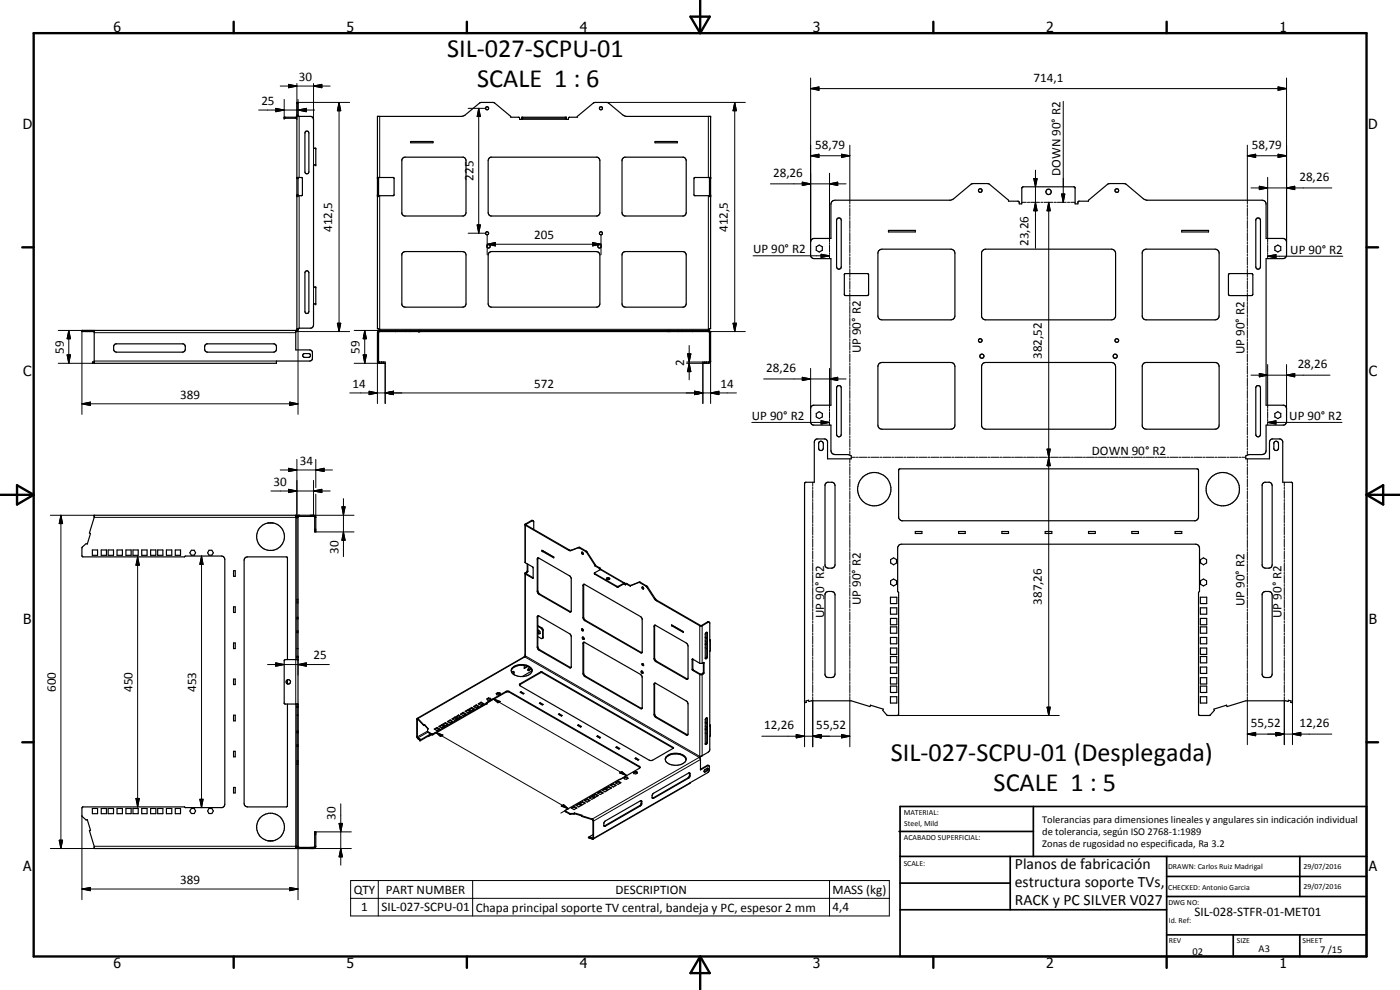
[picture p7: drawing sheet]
<svg xmlns="http://www.w3.org/2000/svg" width="420mm" height="297mm" viewBox="0 0 420 297" stroke-linecap="round" stroke-linejoin="round" font-family="sans-serif">
<g fill="none" stroke="#000" stroke-width=".35">
<path d="M89.1 34.9h4.2l.7 .6 .1 9h.7v5h-.7v36.6h.7v5.1h-.7v6.3l-.3 .8-.5 .2h-3.5M89.1 35.2h-3.8v.3h3.5l.3 .2M89.4 34.9v-4.2h-.3v68.2l-.3 .2M91.8 39.4h.6l.3 .5v11.7a.59 .59 0 0 1-.6 .6 .59 .59 0 0 1-.6-.6v-11.7zM156.6 35.5h13.4M89.1 53.3h1.5l.2 .2v5l-.2 .2h-1.5M89.4 53.3v5.4M113.3 53.3h4.8l.2 .2v5l-.2 .2h-4.8M113.6 53.3v5.4M121 47.4l.4-.2h17.7l.4 .2 .4 .8v15.6l-.3 .6-.5 .4h-17.7l-.4-.2-.4-.5v-16.2zM123.3 42.5h6.7v.3h-6.7zM146.7 47.5l.6-.3h32.1l.6 1-.1 16.1-.7 .5-32.1-.1-.4-.3-.2-.6v-15.6z"/>
<path d="M187.1 47.4l.4-.2h17.6l.5 .2 .3 .8v15.6l-.3 .8-.5 .2h-17.6l-.4-.2-.4-.8v-15.6zM196.6 42.5h6.7v.3h-6.7zM212.9 53.3v5.4M213.3 53.3h-4.8l-.2 .3 .1 5 4.9 .1M120.8 75.9l.8-.4h17.2l.7 .2 .4 .8v14.7l-.3 .6-.8 .4h-17.2l-.6-.3-.4-.5v-15.2zM146.9 75.7l.6-.2h31.5l.7 .2 .3 .8v14.9a.95 .95 0 0 1-1 .8l-31.9-.1-.4-.3-.2-.6v-14.7zM186.9 75.9l.8-.4h17.2l.7 .2 .3 .8v14.7l-.3 .7-.7 .3h-17.2l-.6-.3-.4-.7v-14.7zM245 74l.9-.5 .9 .5v1.1l-.9 .5-.9-.5zM249.6 60.5l1-.4h34.7l.9-.5 5.2-4.3 .6-.2 4.7 .1 6 4.9v.3h2.9l.2 .2 .1 .6h.8v-4.7l.4-.5h15.2l.4 .3v4.9h.8v-.6l.3-.2h2.9v-.3l5.7-4.8 .6-.2 4.8 .1 5.3 4.4 1 .5h34.7l.9 .4 .3 .8v10.2h5.1l.8 .4 .2 .7v4l-.4 .7-.6 .3h-5.1v44h5.3l.4 .2 .4 .8v4l-.4 .8-.4 .2h-5.3l-.1 8.1-.6 .6-.5 .1h-4l-.9 .4v.9h7.1l.1-5.5 .7-.5 2.8 .2 .4 .6v12.2h2.6l.3 .2v66l-.6-.2 .2-.4-.8-.2-.1 .4-.7-.2h-12l-5.7 1.7-.1-.4-3.8 1.2 .1 .3-1.4 1.6h-3.1l-.2-.2v-36.8l.3-.3v-12.9l-.3-.8-.4-.3-.5-.1-88.7 .1-.7 .8v13.3l.3 .3-.1 36.7-.2 .2h-3.1l-1.3-1.6 .1-.3-3.9-1.2-.1 .4-5.6-1.7h-12l-.7 .2-.2-.4-.7 .2 .1 .4-.5 .2v-65.8l.3-.4h2.6v-12l.4-.8 2.8-.2 .7 .5 .1 5.5h7.1v-.9l-.9-.4h-4l-1-.5-.2-.7v-7.6h-5.4l-.7-.8v-4.5l.4-.5 .3-.2h5.4v-44h-5.1l-.8-.4-.2-.4v-4.5l.2-.4 .8-.4h5.1v-10.2zM251.3 65.5a.71 .71 0 0 1 1.2 .6v14a.7 .7 0 0 1-.7 .7 .7 .7 0 0 1-.7-.7v-14zM263.7 75.2l1-.4h20.7l.9 .4 .3 .8v18.8l-.3 .7-.9 .5h-20.7l-.8-.3-.4-.9v-18.8zM266.6 69.1h8.1v.5h-8.1z"/>
<path d="M294.8 75.2l1-.4 38.3 .1 .6 .5 .1 .6-.1 19.3-.4 .4-.7 .3-38.3-.2-.7-.8v-19.3zM343.2 75.1l.8-.3h20.7l.9 .4 .3 .8v18.8l-.3 .7-.9 .5h-20.7l-.8-.3-.4-.7v-19.3zM354.7 69.1h8v.5h-8zM377.1 65.5a.71 .71 0 0 1 1.2 .6v14l-.3 .5-.5 .2-.6-.5v-14.4zM382.6 74l.9-.5 .9 .5v1.1l-.9 .5-.9-.5zM25.9 99.1v.4M26.2 99.1v.4M26.8 99.1v.4M28.3 99.1v9.9M88.8 99.1h-64.2v.4h3.7M88.8 99.1v5.9l4.6 .1 .4 .5v2.1l-.4 .5-10.4 .1v.7h-55.2v-.4h.5M89.4 98.8l-.2 .5-.4 .2"/>
<path d="M89.8 98.5l-.7 .3h.3M89.8 98.5l-.4 .3M91.6 81.5a.59 .59 0 0 1 .7-.2 .59 .59 0 0 1 .4 .5v11.7a.59 .59 0 0 1-.6 .6 .59 .59 0 0 1-.6-.6zM113.3 98.6l.6 .2v.7M113.3 98.6v-63.7h25.2l1.1-.4 4.3-3.6 .5-.2 3.9 .1 5 4.1v.3h2.4l.2 .6h.7v-.6h13.4v.6h.6l.2-.6h2.5v-.3l4.7-4 .6-.2 3.9 .1 4.5 3.7 1 .4h25.3v63.7M113.3 98.6h.1M113.9 99.5h98.7M113.9 99.5l-.3 .2v8.8l.2 .1h1.8v.4h-1.7M118.6 99.1v.4M118.7 99.1v.4M121.8 99.1v.4M125.8 99.1v.4"/>
<path d="M200.8 99.1v.4M204.7 99.1v.4M207.8 99.1v.4M207.9 99.1v.4M212.6 99.5l.3 .2v8.8l-.2 .1h-1.8v.4h1.7M213.2 98.6l-.6 .2v.7M213.3 98.6h-.1M253.4 82.2h7.2v6.3l-.3 .2-6.8-.1zM368.8 82.2h7.1v6.3l-.3 .2-6.8-.1-.1-.3zM27.9 108.6v.4M28.1 108.6v.4M34.5 103.3h20.7a1.71 1.71 0 0 1 .2 2.1l-.6 .3h-19.8l-.6-.3-.3-.4v-1.2z"/>
<path d="M61.5 103.5l.5-.3h20.3l.6 .6 .1 1-.3 .6-.6 .3h-19.8l-.6-.3-.2-.4zM91 106.3l.3-.2h1.5l.3 .2 .1 .5-.4 .4h-1.5l-.4-.4zM113.9 109l-.5-.2-.1-.5v-8.5l.1-.4 .5-.3h98.7l.7 .6v8.8l-.7 .5M113.9 108.6v.4M114.5 108.6v.4M114.6 108.6v.4M115.1 108.6v.4M211.4 108.6v.4M211.9 108.6v.4M212 108.6v.4M212.6 108.6v.4M251.3 115.8a.71 .71 0 0 1 1.2 .6v13.9a.7 .7 0 0 1-.7 .8 .7 .7 0 0 1-.7-.8v-13.9z"/>
<path d="M263.7 109.2l1-.4h20.7l.7 .2 .5 1v17.6l-.3 .7-.9 .5h-20.7l-.8-.3-.4-.9v-17.6zM294.8 109.2l1-.4 38.3 .1 .6 .6 .1 .5-.1 18.1-.4 .4-.7 .3-38.3-.1-.7-.9v-18.1zM343.2 109l.8-.2h20.7l.7 .2 .5 1v17.6l-.3 .7-.9 .5h-20.7l-.8-.3-.4-.7v-18.1zM377.1 115.8a.71 .71 0 0 1 1.2 .6v13.9l-.3 .6-.5 .2-.6-.5v-14.4zM245 124.1l.9-.6 .9 .6v1l-.9 .5-.9-.5zM245.9 132.5a.74 .74 0 0 1 1.2 .6v1.4a.71 .71 0 0 1-.6 .7 .71 .71 0 0 1-.8-.5v-1.8zM382.5 132.5a.74 .74 0 0 1 1.2 .6v1.4a.71 .71 0 0 1-.6 .7 .71 .71 0 0 1-.8-.5v-1.8zM382.6 124.1l.9-.6 .9 .6v1l-.9 .5-.9-.5zM28.3 154.6h66l.5 .5v4.5h-.4l-.1-4.6-4.6-.1-.3 .3v98.7l.3 .4 4.6-.1 .1-4.6h.4l-.1 4.7-.6 .3h-65.8v-.7l-1.5-4.7 .4-.1-1-3.2-.3 .1-1.3-1.2v-2.4l.2-.3h30.6l.2 .2h11.1l.6-.5 .1-74.2a.95 .95 0 0 0-.9-.8h-10.8l-.4 .3h-30.4l-.3-.3v-2.4l1.3-1.3 .3 .1 1-3.1-.4-.2 1.5-4.7zM80.3 156.9h1.7M88.8 154.6v.6h.3M88.8 154.9h.4"/>
<path d="M89.2 154.9l-.1 43M89.6 154.6l-.4 .3M94.1 154.6v.3M157.6 157.5l13.1 7.6 .6 .1 2.7-.9 2.1 1.1 2.6 4.1M159.9 156.2l-2.1 1.3 13.1 7.5 .6 .1M160.2 158.8v-2.3l-.2-.2-.4-.2-2 1.2v11.4l2.4 1.5v3.2M247.8 145l.6-.3h1.4l.5 .3 .3 .7v24a1.78 1.78 0 0 1-2.9 .2l-.1-24.4zM269.8 140.8l89.5-.1 .4 .4v14l-.3 .7-.7 .5h-88.1l-.7-.5-.2-.5zM274.7 159.5h2v.6h-2zM287.7 159.5h2v.6h-2zM300.7 159.5h2v.6h-2zM313.7 159.5h2v.6h-2z"/>
<path d="M326.7 159.5h2v.6h-2zM339.7 159.5h2v.6h-2zM352.7 159.5h2v.6h-2zM379 145l.5-.3h1.5l.6 .3 .2 .7v23.8l-.4 .8-.6 .2-1.3-.1-.7-.7v-24.2zM27.7 165h1.6v1.6h-1.6zM30.4 165h1.6v1.6h-1.6zM32.5 165h1.6v1.6h-1.6zM35.1 165h1.6v1.6h-1.6zM37.8 165h1.6v1.6h-1.6zM39.9 165h1.6v1.6h-1.6zM42.5 165h1.6v1.6h-1.6zM45.2 165h1.6v1.6h-1.6z"/>
<path d="M47.3 165h1.6v1.6h-1.6zM49.9 165h1.7v1.6h-1.7zM52.6 165h1.6v1.6h-1.6zM57.4 165.1h.9l.4 .8-.4 .7h-.9l-.4-.7zM62.7 165.1h.9l.4 .8-.4 .7h-.9l-.4-.7zM70.1 171.2h.5v1.7h-.5zM157.6 172.1l2.2 1.4 .2-.1M158.2 169.2v2.1l-.6 .7v25.1l-32.4 18.5M158.4 169.3v2.2l-.6 .6 2.2 1.3M161.4 167.4l.3 .1 9.5 5.5 .2 .5v9.9l-.1 .2h-.4l-9.5-5.7zM161.5 167.4l-.1 9.9 .2 .5 .4 .4 9.4 5.4M162.6 165.4v-.3l3.6 2"/>
<path d="M162.6 165.4l3.6 2v-.3M162.6 165.4l.2-.2 3.4 2M163 165.3v.1M173.6 164.3l2.5 1.4 2.5 3.9M174.7 165.7v.5h.3M174.7 165.7l.3 .5M174.7 165.7h.1M175 175.4l.4-.1 17 9.8 .3 .7-.1 10.1-.4-.1-17-9.8-.2-.7zM175.2 175.3v10.1l.2 .5 17.3 9.9M178.4 172v.3l6.9 3.9 1.9-1 .2 .1M178.4 172l6.9 4 2.1-1.1 .2 .3M178.6 169.8l1.2 .7 .2 .5"/>
<path d="M178.6 169.6v.2M178.7 169.7l1.3 .7 .2 .5M178.7 169.7l-.1 .1M178.7 169.5v.2M178.7 169.5l-.1 .1M180.2 170.9h.2l7.1 4.1M180.2 170.9l-1.8 1.1M182 173.7l.4-.2 .6 .2M182 173.5l.6-.1 .4 .3-.6 .2zM187.4 175.3l.3 .2v-.2M187.6 175.2l.1 .1M187.6 175.2l-.2 .1"/>
<path d="M187.8 175.2l-.1 .1M187.8 175.2h.1M187.8 175.2l1.4 .6M188 175h.1M188 175l-.2 .2M188 175l1.2 .7M189.2 175.8l2.7-1 2.1 1.1 2.4 3.8 .6 .6 13.1 7.5h.5l2.3-1.1M189.2 175.8l2.6-1.1h.4l2.1 1.2 2.7 4.1 13.3 7.7 2-1.1 .6 .1M192.9 176.1a.33 .33 0 0 0-.2 .4 .33 .33 0 0 0 .4 .2M192.9 176.1l.2 .6M192.9 176.1l.3 .6M247.9 177.7l.7-.2a1.84 1.84 0 0 1 1.7 .3l.3 .7v23.8l-.6 .9-1.4 .1-.7-.2-.3-.6v-24.3z"/>
<path d="M267.2 179.2h1.9v1.9h-1.9zM267.3 167.9l.9-.5 .9 .5v1l-.9 .6-.9-.6zM267.3 174.2l.9-.5 .9 .5v1.1l-.9 .5-.9-.5zM360.2 179.2h2v1.9h-2zM360.3 174.2l.9-.5 .9 .5v1.1l-.9 .5-.9-.5zM360.3 167.9l.9-.5 .9 .5v1l-.9 .6-.9-.6zM379 177.8l.5-.3h1.5l.6 .3 .2 .7v23.8l-.4 .8-.6 .2-1.5-.1-.5-.7v-24.3zM70.1 192.9h.5v1.7h-.5zM70.1 182.1h.5v1.7h-.5zM86.3 197.9v-30.6l-.4-.2-12.1 .1-.4 .4-.1 .5v73a1 1 0 0 0 1 1h11.6l.4-.2v-30.7M89.1 197.3h.3M89.1 194.6h.3"/>
<path d="M89.4 197.9h-3.8l-.3 .2v13l.2 .1h3.9M157.3 199.6v1l1.1-.7M158.2 199.9l-.9 .5M161.4 184.8h.3l9.6 5.7 .1 .4v9.3l-.1 .2-.4-.1-9.5-5.6zM161.4 187.7l1.2 .7 .4 .4v2.4l-.3 .4M161.4 189.1h.3l.4 .5v.5l-.4 .1M161.4 189.8l.3 .4M161.4 187.9l1.3 .9 .1 2.7M161.4 191l1.3 .6M161.4 189.1v.4M161.4 189.5v.1M161.4 189.5l.5 .5"/>
<path d="M161.5 184.8l-.1 9.3 .2 .5 9.8 5.7M161.9 190h.2M161.9 190l-.2 .2M162.8 191.5l-.1 .1M174.7 188.7v.5h.3M174.7 188.7h.1M174.7 188.7l.3 .5M174.8 191.2l.3 .1 .2 .5a.38 .38 0 0 1-.5-.1 .38 .38 0 0 1 0-.5zM175 191.2l.3 .6M175.2 192.7l17.3 9.9 .2 .5v9.5M175.2 192.7l-.2 .4v9l.2 .6 17 9.9h.5M175.2 192.7v9.4l.2 .5 17.3 10"/>
<path d="M192.9 199.1a.33 .33 0 0 0-.2 .4 .33 .33 0 0 0 .4 .2M192.9 199.1l.2 .6M192.9 199.1l.3 .5M196.5 187.6l9.7 5.6 .3 .6-.1 9.9M196.5 187.6l-.2 .2 .1 10.3 9.7 5.7 .3-.1M196.5 187.6v9.9l.2 .7 9.7 5.5M201.5 187.7l3.6 2.1v-.3M201.5 187.7v-.2l3.6 2.1M201.7 187.6l-.2 .1M207.8 197.8l-.1 3.1 2.3 1.5a.84 .84 0 0 0 1.3-.6v-2.9l-.2-.1M207.8 197.7l.1 .1M207.8 197.7v.1"/>
<path d="M207.9 197.8l.1 3.2 2.2 1.3M207.9 197.8l2.2 1.3 1-.3M211.1 198.8v3l-.8 .5M211.7 192.3l.4 .5M211.7 193l.2 .3M211.7 193.3v.1M211.7 194.4l.4 .2M211.7 191.3l.4 .3M211.7 191.1l.4 .3M211.8 189.9l.3-.2 .2 .2v7.2l-.4 .6-.2-.2v-7.3zM211.9 193.3h.2M211.9 193.3l-.2 .1"/>
<path d="M212.1 189.7v7.3l-.4 .5M212.1 193.4h-.4M212.9 186.7l.1 5.6 .2-.1M213 191.9l.2 .2-.2 25.7 .2-.1M267.2 182.4h1.9v1.9h-1.9zM267.2 185.5h1.9v2h-1.9zM267.2 188.1h1.9v1.9h-1.9zM267.2 191.3h1.9v1.9h-1.9zM267.2 194.4h1.9v1.9h-1.9zM267.2 197h1.9v1.9h-1.9zM360.2 182.4h2v1.9h-2zM360.2 185.5h2v2h-2z"/>
<path d="M360.2 188.1h2v1.9h-2zM360.2 191.3h2v1.9h-2zM360.2 194.4h2v1.9h-2zM360.2 197h2v1.9h-2zM70.1 214.6h.5v1.7h-.5zM70.1 203.8h.5v1.6h-.5zM86.3 204v1.2M89.1 211.2l.1 43.1M89.1 211.9h.3M89.1 214.6h.3M125.3 215.8v5.3l.1 .3M125.3 215.8h.1"/>
<path d="M125.4 215.6l1.8 1.9M125.4 215.6v.2M125.4 215.8l1.8 1.9M125.4 215.6l-.3 .2v5.2l.3 .6M127.2 217.5v.2M127.4 217.6l-.2 .1M127.4 217.4l1.2 1.3h-.3v1l1.6 .8 16.2-9.3v-.4l5.9-3.4h.7l39.1 22.5 .3 .4M127.4 217.4l-.2 .1M127.4 217.4v.2M127.4 217.6l1 1.1M128.3 219.5l1.6 .8 22.1-12.7h.6l39.5 22.7M130.3 218.7l.9-.4 .8 .4-.8 .5z"/>
<path d="M131.2 218.5l-.7 .4M131.2 218.3v.2M131.2 218.5l.7 .4M131.7 217.9l.9-.4 .8 .4-.8 .5zM131.7 218.8l-.6 .4M132.6 217.7l.7 .4M132.6 217.7l-.7 .4M132.6 217.5v.2M132.9 217.3l.8-.5 .8 .5-.8 .5zM133.2 218l-.7 .4M133.7 217l.7 .4M133.7 217l-.7 .4"/>
<path d="M133.7 216.8v.2M134.3 216.5l.8-.5 .9 .5-.9 .5zM134.3 217.3l-.7 .4M135.1 216.2l-.7 .4M135.1 216.2l.7 .4M135.1 216v.2M135.7 215.7l.8-.5 .9 .5-.9 .5zM135.7 216.5l-.7 .4M136.5 215.4l-.7 .4M136.5 215.4l.7 .4M136.5 215.2v.2M136.8 215.1l.8-.6 .9 .6-.9 .4z"/>
<path d="M137.1 215.7l-.7 .4M137.6 214.8l.7 .3M137.6 214.8l-.6 .3M137.6 214.5v.3M138.2 214.2l.8-.5 .9 .5-.9 .5zM138.2 215.1l-.7 .4M139 214l.7 .3M139 214l-.6 .3M139 213.7v.3M139.6 213.4l.9-.5 .8 .5-.8 .5zM139.6 214.3l-.6 .4M140.5 213.1l.6 .4"/>
<path d="M140.5 213.1l-.7 .4M140.5 212.9v.2M140.7 212.8l.9-.5 .8 .5-.8 .5zM141 213.5l-.6 .4M141.6 212.5l.6 .4M141.6 212.5l-.7 .4M141.6 212.3v.2M142.1 212l.8-.5 .9 .5-.9 .5zM142.1 212.8l-.6 .4M142.9 211.7l.7 .4M142.9 211.7l-.6 .4M142.9 211.5v.2"/>
<path d="M143.5 212l-.6 .4M143.5 211.2l.9-.5 .8 .5-.8 .4zM144.4 210.9l.7 .3M144.4 210.9l-.7 .3M144.4 210.7v.2M144.9 211.2l-.6 .4M146.6 209.4v.2M146.6 209.4l.6 .1M146.6 209.4l-.5 .3 .2 .4h.6l.5-.2-.2-.4M146.6 209.6l.6 .1M146.6 209.6l-.4 .2M147.2 209.7l.1 .2"/>
<path d="M147.2 209.5v.2M147.3 209.8l-.5 .3M149.4 207.8l-.5 .3 .2 .3 .6 .1 .5-.2-.2-.4M149.4 207.8l.6 .1M149.4 208l.6 .1M149.4 208l-.4 .2M149.4 207.8v.2M150 208.1l.1 .2M150 207.9v.2M150.1 208.2l-.5 .3M153.4 201.3a2.16 2.16 0 0 1 2.5-1.9 3.6 3.6 0 0 1 3.8 1.6 2.28 2.28 0 0 1-2.7 2l-1.3-.1-1.4-.5M153.4 201.3l.3 .7 .6 .4"/>
<path d="M153.5 201.7l.6-.2 .2 .9M154 201.5l.1 .8M155.9 205.6l.2-.5 6.5-3.6 39.5 22.8v.2M155.9 205.6l38.9 22.5h1.1l6.2-3.6M155.9 205.6l6.7-3.8 39.5 22.7M156.1 207.7l.3-.1 .9 .5-.3 .1zM156.4 207.8h-.1M156.4 207.6v.2M156.4 207.8l.7 .4M159 200.3l-.6 .7M159.3 200.6l.4 .7-3 1.7M159.3 200.6a4.1 4.1 0 0 0-5.8 .4l-.1 .3"/>
<path d="M159.3 200.6l-.8 .5M159.5 200.7l-.8 .5-.3-.2M161.9 211l.2-.1 .9 .5-.3 .1zM162.1 211.1h-.1M162.1 210.9v.2M162.1 211.1l.7 .4M167.6 214.3l.2-.1 .9 .5-.2 .1zM167.8 214.4h.1M167.8 214.2v.2M167.8 214.4l.8 .4M173.3 217.6l.3-.1 .9 .5-.3 .1zM173.6 217.7h-.1"/>
<path d="M173.6 217.5v.2M173.6 217.7l.7 .4M192.5 201.3a.43 .43 0 0 1 .4 .3 .43 .43 0 0 1-.1 .5l-.3-.3zM192.6 201.3l.3 .6M196.4 205h.4l9.4 5.5 .3 .7v9l-.2 .4h-.2l-9.3-5.3-.4-.5zM196.5 205v9.2l.2 .7 9.7 5.6M210.2 202.3h.1M211.7 217.9l.4 .5M211.7 218.6l.2 .3M211.7 218.9h.1M211.7 219.9l.4 .3M211.7 216.9l.4 .2"/>
<path d="M211.7 216.7l.4 .2M211.9 218.9h-.2M212.1 215.4v7.3l-.4 .6M212.1 215.4l-.4 .5v7.4M212.1 215.4l.2 .2v7.2l-.3 .5h-.3M212.1 218.8l-.2 .1M212.1 218.9h-.4M213 217.5l.2 .1v3.2l-.2 .1v4.3l-.5 .5-1.9 1.2h-.6v.4M267.2 203.3h1.9v1.9h-1.9zM267.2 209h1.9v1.9h-1.9zM267.2 200.2h1.9v1.9h-1.9zM267.2 205.9h1.9v1.9h-1.9z"/>
<path d="M360.2 203.3h2v1.9h-2zM360.2 200.2h2v1.9h-2zM360.2 205.9h2v1.9h-2zM360.2 209h2v1.9h-2zM70.1 225.4h.5v1.7h-.5zM70.1 236.3h.5v1.6h-.5zM125.4 221.4v.2M125.4 221.4l.2 .3M125.4 221.6l.2 .3M125.6 221.7v.2M125.9 221.8l.1 .1M125.9 221.6l.2 .2-.2 .1"/>
<path d="M125.9 221.6v.2M125.9 221.9l.2 .4M125.9 221.8l-.3 .1M125.9 221.6l-.3 .1M125.9 221.9l.2 .2M126.1 222.1v.2M129.2 220.2l-3.1 1.9M129.4 220.3l-3.3 2M176.2 239.9l-.7 .4M176.2 239.9l.7 .4M176.2 239.7v.2M176.8 239.4l.8-.5 .9 .5-.9 .4z"/>
<path d="M177.6 239.1l-.7 .3M177.6 239.1l.7 .3M177.6 238.9v.2M177.9 238.7l.8-.5 .9 .5-.9 .5zM178.7 238.2v.2M178.7 238.4l-.6 .4M178.7 238.4l.7 .4M179.1 220.9l.3-.1 .8 .5-.2 .1zM179.3 237.9l.9-.5 .8 .5-.8 .5zM179.4 221h-.1M179.4 220.8v.2M179.4 221l.6 .4"/>
<path d="M180.2 237.4v.2M180.2 237.6l-.7 .4M180.2 237.6l.6 .4M180.7 237.1l.9-.5 .8 .5-.8 .5zM181.6 236.8l-.7 .4M181.6 236.8l.6 .4M181.6 236.6v.2M181.8 236.4l.9-.4 .8 .4-.8 .5zM182.7 236.1l-.7 .4M182.7 236.1l.6 .4M182.7 236v.1M183.2 235.6l.9-.5 .8 .5-.8 .5z"/>
<path d="M184.1 235.3l-.7 .4M184.1 235.3l.6 .4M184.1 235.1v.2M184.6 234.8l.9-.5 .8 .5-.8 .5zM184.8 224.2l.3-.1 .9 .5-.3 .1zM185.1 224.3h-.1M185.1 224.1v.2M185.1 224.3l.7 .4M185.5 234.6l-.7 .3M185.5 234.6l.6 .3M185.5 234.3v.3M187.7 233.1l-.5 .2 .2 .4 .6 .1 .5-.2-.2-.4"/>
<path d="M187.7 233.1l.6 .1M187.7 233.3l.6 .1M187.7 233.3l-.4 .2M187.7 233.1v.2M188.3 233.4l.1 .2M188.3 233.2v.2M190.5 231.5l-.5 .2 .2 .4 .6 .1 .5-.3-.2-.3M190.5 231.5l.6 .1M190.5 231.7l.6 .1M190.5 231.7l-.4 .2M190.5 231.5v.2M190.6 227.6l.2-.2 .9 .5-.2 .2z"/>
<path d="M190.8 227.6v.1M190.8 227.4v.2M190.8 227.6l.7 .4M191.1 231.8l.1 .2M191.1 231.6v.2M192.1 230.3l-22.4 12.9M195.9 238.2l10.8-6.3 .3 .1-.1 1.3-10.9 6.3-.3-.3zM199.7 227.9a3.2 3.2 0 0 1 3.9-1.6 2.7 2.7 0 0 1 2.3 1.6M200.1 226.9a4 4 0 0 1 5.8 .7 2.35 2.35 0 0 1-2.6 2 3 3 0 0 1-3.6-1.7zM206.9 231.9v1l-.4 .5-10.7 6.1M210 227.3l.2 .6v3.1l2.4-1.3 .3 .3v1.1l-.5 .7-34.4 20M210.2 226.9l-.2 .5"/>
<path d="M211.4 231.1l.8-.6 .3 .1-.3 .7-.7 .3-.2-.1zM212.4 230.5l-.2 .6-.9 .4M212.7 229.7h-.5l-2 1.1M27.7 242.6h1.6v1.5h-1.6zM30.4 242.6h1.6v1.5h-1.6zM32.5 242.6h1.6v1.5h-1.6zM35.1 242.6h1.6v1.5h-1.6zM37.8 242.6h1.6v1.5h-1.6zM39.9 242.6h1.6v1.5h-1.6zM42.5 242.6h1.6v1.5h-1.6zM45.2 242.6h1.6v1.5h-1.6zM47.3 242.6h1.6v1.5h-1.6z"/>
<path d="M49.9 242.6h1.7v1.5h-1.7zM52.6 242.6h1.6v1.5h-1.6zM57.4 242.6h.9l.4 .7-.4 .8h-.9l-.4-.8zM62.7 242.6h.9l.4 .7-.4 .8h-.9l-.4-.8zM80.3 252.3h1.7M88.8 254.3h.4M89.1 253.9h-.3v.7M89.2 254.3l.6 .3M94.1 254.3v.3M169.6 243.2l.1 .1a2.58 2.58 0 0 0 2.6 .8M169.6 243.2l.1 .3a2.86 2.86 0 0 0 2.6 .8M169.7 243.2h-.1"/>
<path d="M171.4 242.4l.9-.5 .8 .5-.8 .5zM172.3 242.1l-.7 .4M172.3 241.9v.2M172.3 244.1v.2M172.3 242.1l.6 .4M172.4 243.9l-.1 .2M172.4 243.9l2.3 .7-.2 .1M172.4 244.1l-.1 .2M172.4 243.9v.2M172.4 244.1l2.1 .7M172.8 241.6l.9-.5 .8 .5-.8 .5zM173.7 241.3l-.7 .4"/>
<path d="M173.7 241.3l.6 .4M173.7 241.1v.2M173.9 241l.9-.5 .8 .5-.8 .5zM174.5 244.7l3.2 1M174.5 244.7v.2l3.2 1M174.8 240.7l-.7 .4M174.8 240.7l.7 .4M174.8 240.5v.2M175.4 240.2l.8-.5 .9 .5-.9 .5zM176.6 251.2l.3 .1M176.6 251.2l.3 .3M176.9 251.3v.2"/>
<path d="M177.1 251.4l-.2 .1M177.1 251.2v.2M177.1 251.2l-.2 .1M177.1 251.4l.3 .1M177.1 251.2l.4 .1-.1 .2M177.4 251.5h.3M177.7 245.7v.2M177.7 251.5v.3M177.7 245.7l.4 .6v5.2l-.2 .3-.5-.3M177.7 245.9l.3 .4v5.2h-.3M178 250.4l-1.4 .8M192.4 240.2v.9l-.2 .5-10.9 6.2"/>
<path d="M192.4 240.2l.2 .2v.8l-.3 .5-10.7 6.2-.3-.1M192.4 240.2l-10.8 6.1-.3 .5v1"/>
<circle cx="146.2" cy="32.5" r=".46"/>
<circle cx="180.4" cy="32.5" r=".47"/>
<circle cx="294.2" cy="57.2" r=".54"/>
<circle cx="314.7" cy="57.6" r=".81"/>
<circle cx="335.2" cy="57.2" r=".55"/>
<circle cx="146.2" cy="70" r=".48"/>
<circle cx="146.6" cy="73.9" r=".51"/>
<circle cx="179.9" cy="73.9" r=".51"/>
<circle cx="180.3" cy="70" r=".46"/>
<circle cx="294.2" cy="102.1" r=".55"/>
<circle cx="294.7" cy="106.9" r=".62"/>
<circle cx="334.7" cy="106.9" r=".62"/>
<circle cx="335.2" cy="102.2" r=".54"/>
<circle cx="262.4" cy="146.8" r="5"/>
<circle cx="367" cy="146.8" r="5"/>
<circle cx="81.2" cy="161" r="4.2"/>
<circle cx="86.5" cy="204.6" r=".67"/>
<circle cx="81.2" cy="248.2" r="4.2"/>
</g>
<g fill="#000">
<circle cx="85.3" cy="35.2" r=".18"/>
<circle cx="85.3" cy="35.5" r=".18"/>
<circle cx="89.1" cy="34.9" r=".18"/>
<circle cx="156.6" cy="35.2" r=".18"/>
<circle cx="156.6" cy="35.5" r=".18"/>
<circle cx="213.3" cy="34.9" r=".18"/>
<circle cx="89.1" cy="53.3" r=".18"/>
<circle cx="89.1" cy="58.7" r=".18"/>
<circle cx="89.4" cy="53.3" r=".18"/>
<circle cx="89.4" cy="58.7" r=".18"/>
<circle cx="94.8" cy="49.5" r=".18"/>
<circle cx="94.8" cy="44.5" r=".18"/>
<circle cx="113.3" cy="58.7" r=".18"/>
<circle cx="113.3" cy="53.3" r=".18"/>
<circle cx="113.6" cy="58.7" r=".18"/>
<circle cx="113.6" cy="53.3" r=".18"/>
<circle cx="212.9" cy="58.7" r=".18"/>
<circle cx="212.9" cy="53.3" r=".18"/>
<circle cx="213.3" cy="58.7" r=".18"/>
<circle cx="213.3" cy="53.3" r=".18"/>
<circle cx="89.1" cy="98.8" r=".18"/>
<circle cx="94.8" cy="86.1" r=".18"/>
<circle cx="94.8" cy="91.2" r=".18"/>
<circle cx="125.8" cy="99.1" r=".18"/>
<circle cx="125.8" cy="99.5" r=".18"/>
<circle cx="28.3" cy="154.6" r=".18"/>
<circle cx="88.8" cy="154.6" r=".18"/>
<circle cx="89.1" cy="155.2" r=".18"/>
<circle cx="162.8" cy="165.2" r=".18"/>
<circle cx="89.4" cy="197.9" r=".18"/>
<circle cx="201.7" cy="187.6" r=".18"/>
<circle cx="207.9" cy="197.8" r=".18"/>
<circle cx="211.1" cy="198.8" r=".18"/>
<circle cx="211.2" cy="198.8" r=".18"/>
<circle cx="89.4" cy="211.2" r=".18"/>
<circle cx="146.1" cy="211" r=".18"/>
<circle cx="146.1" cy="210.9" r=".18"/>
<circle cx="89.1" cy="253.9" r=".18"/>
<circle cx="94.4" cy="249.6" r=".18"/>
<circle cx="94.8" cy="249.6" r=".18"/>
</g>
<g fill="none" stroke="#000" stroke-width=".3">
<path d="M77.6 33h16.8M82.8 32.5l2.5 .5-2.5 .5zM84.1 25.8h15M85.3 29.8v5.4M85.6 35.2v.3M86.6 25.3l2.5 .5-2.5 .5zM88.8 35.2v.3M89.1 34.5h.3M89.1 30.9h.3M89.1 25.1v9.8M89.4 33l2.5-.5v1zM89.4 30.7h15.5"/>
<path d="M89.4 29.8v5.1M89.8 34.9v18.4M94.1 25.8l2.5-.5v1zM94.1 25.1v10.8M101.8 30.7l.5 2.5h-1.1zM101.8 30.7v68.8M113.9 34.9v18.4M140.5 32.5h5.2M143.7 32.5l.5 2.5h-1zM143.7 32.5v37.5M156.6 35.8h13.4M156.9 35.2v.3"/>
<path d="M169.6 35.2v.3M182.1 30.7h41.6M212.6 34.9v18.4M220.5 30.7l.5 2.5h-1zM220.5 30.7v68.8M243.3 26.6l2.5-.5v1zM243.3 23.4v49.2M243.3 26.6h142.8M319.1 30.4v30.3M383.6 26.1l2.5 .5-2.5 .5zM386.1 23.4v49.2M89.1 53.6h.3"/>
<path d="M89.1 58.4h.3M89.8 58.7v39.8M94.1 44.5v5M113.3 53.6h.3M113.3 58.4h.3M113.9 58.7v40.1h98.7v-40.1M212.9 53.6h.4M212.9 58.4h.4M231.2 55.2h22.7M240.8 54.7l2.5 .5-2.5 .5zM243.3 46.7l2.5-.4v.9zM243.3 46.7h11.7"/>
<path d="M249 55.2l2.4-.5v1zM249 52v20.6M252.5 46.3l2.5 .4-2.5 .5zM255 43.6v17.7M310.2 53.6h1.1l-.5 2.4zM310.8 51.1v23.4M318.6 58.2h1l-.5 2.5zM374.3 46.7l2.5-.4v.9zM374.3 43.6v17.7M374.3 46.7h11.8M375.4 56.4h24.3M377.9 55.9l2.5 .5-2.5 .5z"/>
<path d="M380.4 53.2v19.4M383.6 46.3l2.5 .4-2.5 .5zM386.1 56.4l2.5-.5v1zM140.5 70h5.2M143.2 67.5h1l-.5 2.5zM146.2 73.3l2.5-.5v1zM146.2 73.3h34.2M146.2 70.4v6.1M177.8 72.8l2.6 .5-2.6 .5zM180.4 70.4v6.1M226 76.8h23M246.4 76.3l2.6 .5-2.6 .5z"/>
<path d="M249 72.8v.5M249 73.6v2M249 75.8v.5M249 76.6v1M255 61.6v.6M255 62.5v2.4M255 65.2v.6M255 66.2v2.4M255 68.9v.6M255 69.8v2.4M255 72.5v.7M255 73.4v2.5"/>
<path d="M255 76.2v.6M255 77.1v2.4M255 79.8v.6M306.7 60.7h1.3M308.3 60.7h.7M309.3 60.7h2.7M310.8 60.7l.5 2.5h-1.1zM312.4 60.7h.6M313.3 60.7h2.7M314.7 60.7l.5 2.5h-1zM314.7 60.7v154M316.3 60.7h.7"/>
<path d="M317.3 60.7h2.7M320.4 60.7h.6M321.3 60.7h1.4M374.3 61.6v.6M374.3 62.5v2.4M374.3 65.2v.6M374.3 66.2v2.4M374.3 68.9v.6M374.3 69.8v2.4M374.3 72.5v.7M374.3 73.4v2.5M374.3 76.2v.6"/>
<path d="M374.3 77.1v2.4M374.3 79.8v.6M380.4 76.9l2.5-.5v1zM380.4 72.8v.5M380.4 73.6v2M380.4 75.8v.5M380.4 76.6v1M380.4 76.9h22.6M17.5 99.1h10.8M20.6 99.1l.6 2.5h-1.1zM20.6 99.1v9.9M24.6 99.1v25.2"/>
<path d="M24.7 99.1v.4M28.3 99.8h60.5M88.8 99.5h16.1M89.4 98.8v25.5M94.1 86.1v5.1M101.2 97h1.1l-.5 2.5zM106.3 99.1h7.6M109.5 99.1l.5 2.5h-1zM109.5 99.1v9.9M113.3 99.8h.3M122.8 99.1v.4M123.1 99.1v.4"/>
<path d="M125.4 99.1v.4M126.5 99.1v.4M200 99.1v.4M201.1 99.1v.4M203.4 99.1v.4M203.7 99.1v.4M212.6 99.5h11.1M212.9 99.8h.4M220 97h1l-.5 2.5zM255 80.7v2.4M255 83.4v.7M255 84.4v2.4"/>
<path d="M255 87.1v.6M255 88v2.4M255 90.7v.7M255 91.7v2.4M255 94.4v.6M255 95.3v2.4M255 98v.6M255 98.9v2.4M374.3 80.7v2.4M374.3 83.4v.7M374.3 84.4v2.4M374.3 87.1v.6"/>
<path d="M374.3 88v2.4M374.3 90.7v.7M374.3 91.7v2.4M374.3 94.4v.6M374.3 95.3v2.4M374.3 98v.6M374.3 98.9v2.4M17.5 109h10.8M20.1 106.5h1.1l-.6 2.5zM28.3 108.3h54.7M105 117.9h116M106.3 109h7.6"/>
<path d="M109 106.5h1l-.5 2.5zM110.8 117.4l2.5 .5-2.5 .5zM113.6 108.3h-.3v12.8M115.6 117.9l2.5-.5v1zM115.6 109v12.1M206.1 109h4.8v12.1M206.1 108.6h4.8M206.3 106.2h1l-.5 2.4zM206.8 109l.5 2.5h-1zM206.8 103.7v10.3M208.4 117.4l2.5 .5-2.5 .5zM212.9 108.3h.4v12.8"/>
<path d="M213.3 117.9l2.5-.5v1zM229.2 113.7h24.7M240.8 113.2l2.5 .5-2.5 .5zM243.3 110.5v12.1M249 113.7l2.4-.5v1zM249 110.5v12.1M255 101.6v.7M255 102.6v2.4M255 105.3v.6M255 106.2v2.4M255 109v.6M255 109.9v2.4"/>
<path d="M255 112.6v.6M255 113.5v2.5M255 116.2v.6M255 117.1v2.4M255 119.9v.6M374.3 101.6v.7M374.3 102.6v2.4M374.3 105.3v.6M374.3 106.2v2.4M374.3 109v.6M374.3 109.9v2.4M374.3 112.6v.6"/>
<path d="M374.3 113.5v2.5M374.3 116.2v.6M374.3 117.1v2.4M374.3 119.9v.6M375.4 112.6h23.7M377.9 112.1l2.5 .5-2.5 .5zM380.4 109.4v13.2M386.1 112.6l2.5-.5v1zM386.1 109.4v13.2M24.6 121.2l2.5-.6v1.1zM24.6 121.2h64.8M86.9 120.6l2.5 .6-2.5 .5z"/>
<path d="M89.1 137.8v17.4h.3M94.8 137.8v8.5M225.6 126.7h23.4M246.4 126.2l2.6 .5-2.6 .6zM249 122.8v.5M249 123.6v2M249 125.8v.5M249 126.6v1M255 120.8v2.4M255 123.5v.6M255 124.4v2.5M255 127.2v.6"/>
<path d="M255 128.1v2.4M255 130.8v.6M255 131.7v2.5M255 134.5v.5M255 135.4v1.2M255 137.7v1.2M255 139.2v.6M255.5 137.2h1.2M257 137.2h.6M257.9 137.2h2.4M260.6 137.2h.5M261.4 137.2h2.5"/>
<path d="M264.1 137.2h.6M265 137.2h2.5M267.7 137.2h.6M268.6 137.2h2.4M271.3 137.2h.6M272.2 137.2h2.4M274.9 137.2h.6M275.8 137.2h2.4M278.5 137.2h.6M279.4 137.2h2.4M282.1 137.2h.6M283 137.2h2.4"/>
<path d="M285.7 137.2h.6M286.6 137.2h2.4M289.3 137.2h.5M290.1 137.2h2.5M292.9 137.2h.5M293.7 137.2h2.5M296.4 137.2h.6M297.3 137.2h2.5M300 137.2h.6M300.9 137.2h2.4M303.6 137.2h.6M304.5 137.2h2.4"/>
<path d="M307.2 137.2h.6M308.1 137.2h2.4M310.8 137.2h.6M311.7 137.2h2.4M314.2 134.7h1l-.5 2.5zM314.4 137.2h.6M314.7 137.2l.5 2.5h-1zM315.3 137.2h2.4M318 137.2h.5M318.8 137.2h2.5M321.6 137.2h.5M322.4 137.2h2.5"/>
<path d="M325.2 137.2h.5M326 137.2h2.5M328.7 137.2h.6M329.6 137.2h2.4M332.3 137.2h.6M333.2 137.2h2.4M335.9 137.2h.6M336.8 137.2h2.4M339.5 137.2h.6M340.4 137.2h2.4M343.1 137.2h.6M344 137.2h2.4"/>
<path d="M346.7 137.2h.5M347.5 137.2h2.5M350.3 137.2h.5M351.1 137.2h2.5M353.9 137.2h.5M354.7 137.2h2.5M357.5 137.2h.5M358.3 137.2h2.4M361 137.2h.6M361.9 137.2h2.4M364.6 137.2h.6M365.5 137.2h2.4"/>
<path d="M368.2 137.2h.6M369.1 137.2h2.4M371.8 137.2h.6M372.7 137.2h1.2M374.3 120.8v2.4M374.3 123.5v.6M374.3 124.4v2.5M374.3 127.2v.6M374.3 128.1v2.4M374.3 130.8v.6M374.3 131.7v2.5M374.3 134.5v.5"/>
<path d="M374.3 135.4v1.2M374.3 137.7v1.2M374.3 139.2v.6M380.4 126.7l2.5-.5v1.1zM380.4 122.8v.5M380.4 123.6v2M380.4 125.8v.5M380.4 126.6v1M380.4 126.7h22.3M15.1 154.6h13.2M18.3 154.6l.5 2.5h-1zM18.3 154.6v100"/>
<path d="M28.3 155.2h60.5v98.7h-60.5M81.3 147.3h17.8M84.1 141h15.7M86.6 140.5l2.5 .5-2.5 .5zM86.6 146.8l2.5 .5-2.5 .5zM89.8 154.6v.3M94.1 147.3l2.5-.5v1zM94.1 144.1v10.8M94.4 158.7h.4M94.8 141l2.5-.5v1zM94.8 148.3v6.9h-.4M94.8 159.6h11.4"/>
<path d="M102.6 152.1h1l-.5 2.5zM103.1 159.6l.5 2.5h-1zM103.1 149.6v17.4M106.2 154.6h-13.1v.3M157.7 157.2l.2 .1-.2 .3v11.3M159.5 156.2l.2 .1M243.9 144.7v1.2M243.9 146.2v.6M243.9 147.1v2.4M243.9 149.9v.6M243.9 150.7v2.5M243.9 153.5v.6"/>
<path d="M243.9 154.4v2.4M243.9 157.1v.6M243.9 158v2.4M255 140.1v2.4M255 142.8v.6M255 143.7v2.4M255 146.4v.7M255 147.4v2.4M255 150.1v.6M255 151v2.4M255 153.7v.6M255 154.6v2.4"/>
<path d="M255 157.4v.5M255 158.2v2.5M374.3 140.1v2.4M374.3 142.8v.6M374.3 143.7v2.4M374.3 146.4v.7M374.3 147.4v2.4M374.3 150.1v.6M374.3 151v2.4M374.3 153.7v.6M374.3 154.6v2.4M374.3 157.4v.5"/>
<path d="M374.3 158.2v2.5M385.4 144.7v1.2M385.4 146.2v.6M385.4 147.1v2.4M385.4 149.9v.6M385.4 150.7v2.5M385.4 153.5v.6M385.4 154.4v2.4M385.4 157.1v.6M385.4 158v2.4M41.3 167.1l.5 2.5h-1zM41.3 167.1v75"/>
<path d="M60.5 166.8l.4 2.5h-.9zM60.5 166.8v75.5M89.1 179.8h.3M157.7 172.3v24.5l52.3 30.1v-24.5M157.9 172v.1M158.1 171.6l.1 .1M158.2 171.3l.2 .1M160 173.4l-.2 .1M161.4 167.7l-.2 .1M161.4 177.3l-.2 .1M162 178.2l-.3 .1M170.9 165l-.2 .1"/>
<path d="M171.5 165.1l-.2 .1M173.8 164.2l-.2 .1M174 164.3l-.1 .1M175.2 175.6l-.2 .1M175.9 165.4l-.1 .1M176.2 165.7h-.1M178.5 172.1v.2M180 170.4l-.2 .1M180.2 170.7l-.2 .1M180.2 170.9l7 4.1 .2 .3M185.2 175.9v.2M185.5 175.9v.2"/>
<path d="M188.1 175.1l-.2 .1M191.8 174.7l-.1 .1M192.2 174.7l-.2 .1M194 175.8l-.1 .1M194.3 176.1l-.2 .1M196.6 179.6l-.2 .1M243.9 160.8v.6M243.9 161.7v2.4M243.9 164.4v.6M243.9 165.4v2.4M243.9 168.1v.6M243.9 169v2.4"/>
<path d="M243.9 171.7v.6M243.9 172.6v2.4M243.9 175.3v.6M243.9 176.3v2.4M243.9 179v.6M243.9 179.9v2.4M255 161v.6M255 161.9v2.4M255 164.6v.6M255 165.5v2.4M255 168.2v.6M255 169.1v2.5"/>
<path d="M255 171.9v.6M255 172.8v2.4M255 175.5v.6M255 176.4v2.4M255 179.1v.6M374.3 161v.6M374.3 161.9v2.4M374.3 164.6v.6M374.3 165.5v2.4M374.3 168.2v.6M374.3 169.1v2.5M374.3 171.9v.6"/>
<path d="M374.3 172.8v2.4M374.3 175.5v.6M374.3 176.4v2.4M374.3 179.1v.6M385.4 160.8v.6M385.4 161.7v2.4M385.4 164.4v.6M385.4 165.4v2.4M385.4 168.1v.6M385.4 169v2.4M385.4 171.7v.6M385.4 172.6v2.4"/>
<path d="M385.4 175.3v.6M385.4 176.3v2.4M385.4 179v.6M385.4 179.9v2.4M80.3 199.4h18.5M82.8 198.9l2.5 .5-2.5 .5zM89.1 196.9h.3v5.7M89.1 185.2h.3M89.1 189.3h.3M89.1 189.8h.3M89.1 185.7h.3M89.1 180.9h.3"/>
<path d="M89.4 199.4l2.5-.5v1zM161.4 185l-.2 .2M161.4 194.1h-.2M162 194.9l-.3 .2M162.6 188.4l-.2 .1M163 189.1l-.2 .1M163 191.2l-.2 .1M171.1 183.5l-.2 .1M175.2 193l-.2 .1M175.2 185.2l-.2 .1M175.7 186.1l-.2 .1M192.4 195.7l-.2 .1"/>
<path d="M196.5 187.9l-.2 .1M196.5 197.5l-.2 .1M197 198.4l-.2 .1M197.2 180.1l-.2 .2M207.9 197.8l-.2 .1M210.2 187.7h-.2v11.3M210.6 187.7h.1v11.3M211.1 198.8l.2 .1M212.1 197l.2 .1M212.1 189.8l.2 .1M212.3 186.6l.2 .1M213 192.3v3.1"/>
<path d="M243.9 182.6v.7M243.9 183.6v2.4M243.9 186.3v.6M243.9 187.2v2.4M243.9 189.9v.6M243.9 190.8v2.5M243.9 193.6v.6M243.9 194.5v2.4M243.9 197.2v.6M243.9 198.1v2.5M255 180v2.4M255 182.8v.5"/>
<path d="M255 183.6v2.5M255 186.4v.6M255 187.3v2.4M255 190v.6M255 190.9v2.4M255 193.6v.6M255 194.6v2.4M255 197.3v.6M255 198.2v2.4M374.3 180v2.4M374.3 182.8v.5M374.3 183.6v2.5"/>
<path d="M374.3 186.4v.6M374.3 187.3v2.4M374.3 190v.6M374.3 190.9v2.4M374.3 193.6v.6M374.3 194.6v2.4M374.3 197.3v.6M374.3 198.2v2.4M385.4 182.6v.7M385.4 183.6v2.4M385.4 186.3v.6M385.4 187.2v2.4"/>
<path d="M385.4 189.9v.6M385.4 190.8v2.5M385.4 193.6v.6M385.4 194.5v2.4M385.4 197.2v.6M385.4 198.1v2.5M89.1 212.3h.3M89.1 219.9h.3M89.1 219.4h.3M89.4 211.2v58.8M125.1 215.8h.3M125.4 215.6l32.1-18.5 52.3 30.1-32.1 18.5"/>
<path d="M128.3 219.4l-3 1.7-.2-.1M128.3 219.5v.2l-2.9 1.7M130.8 219.8l2.1 .8-.7 .4zM130.8 219.8l39.7 22.9M130.8 219.8l-2.2 1.2M146.1 210.8v.4M148 209.7l2.1 .8-.7 .4zM148 209.7l40.1 23M148 209.7l-2.2 1.2M151.8 207.5v.2M152.9 207.5v.2M154.1 201.7l.2 .1"/>
<path d="M154.1 202.2l.2 .1M156.1 205.1v.3M158.6 201l.2 .2M159.2 200.7l.2 .1M162.3 201.6v.2M162.6 201.6v.2M171.1 200.2l-.2 .1M175.2 202l-.2 .1M175.7 202.9l-.2 .1M192.4 212.5l-.2 .1M196.5 214.2l-.2 .1M196.5 205.2l-.2 .2"/>
<path d="M197 215.1l-.2 .2M206.2 203.7l-.3 .1M207.9 200.7l-.2 .1M208.1 201l-.2 .2M210.7 202.4v24.3M210.9 202.1l.2 .1M211.1 201.8h.2M212.1 215.5l.2 .1M213 217.8v3.1M241.5 210.9v13.2M243.9 200.8v.7M243.9 201.8v2.4"/>
<path d="M243.9 204.5v.6M243.9 205.4v2.4M243.9 208.2v.5M243.9 209v15.1M255 200.9v.6M255 201.8v2.4M255 204.5v.6M255 205.4v2.5M255 208.2v.6M255 209v15.1M269.3 214.7h48.6M314.2 212.2h1l-.5 2.5z"/>
<path d="M374.3 200.9v.6M374.3 201.8v2.4M374.3 204.5v.6M374.3 205.4v2.5M374.3 208.2v.6M374.3 209v14.4M382.9 219.8l2.5 .5-2.5 .5zM385.4 200.8v.7M385.4 201.8v2.4M385.4 204.5v.6M385.4 205.4v2.4M385.4 208.2v.5"/>
<path d="M385.4 209v14.4M387.9 210.9v12.5M40.8 239.6h1l-.5 2.5zM60 239.8h.9l-.4 2.5zM89.1 224h.3M89.1 223.4h.3M89.1 228.3h.3M89.1 229.4h.3M129.6 220.2v.2M130 220.2v.2M186 231.9l.6-.4 1.5 1.2zM188.1 232.7l-2.3 1.3"/>
<path d="M191.8 229.9v.2M196 239.4l.2 .1M202.1 224.3v.2M206.2 220.4l-.3 .1M206.5 233.4l.2 .1M206.9 232.6l.2 .1M206.9 232.1l.2 .1M207.1 234.9l-29 16.6h-.4M210.2 227.9l-32.1 18.4h-.1M211.4 231.5l.2 .1M212 231.1l.2 .2M212.1 222.7l.2 .1"/>
<path d="M212.2 229.7h.2M228.6 220.9h26.4M239 220.4l2.5 .5-2.5 .5zM243.9 220.9l2.5-.5v1zM252.5 220.4l2.5 .5-2.5 .5zM374.3 220.3l2.5-.5v1zM374.3 220.3h25.4M387.9 220.3l2.5-.5v1zM15.1 254.6h13.2M17.8 252.1h1l-.5 2.5zM24.6 244.8v25.2M89.1 253.9h.3"/>
<path d="M89.8 254.3v.3M93.1 254.3v.3h12.3M94.4 253.9h.4M94.4 250.4h.4M94.8 249.6h10.6M101.8 247.1h1l-.5 2.5zM102.3 254.6l.5 2.5h-1zM102.3 241.2v18.4M168.4 241.9l.8-.5 1.3 1.3zM169.7 243.3v.2M170.5 242.7l-2.2 1.3M171 244.1v.2"/>
<path d="M171.1 244.1v.2M181.5 247.8l.1 .1M192 241.7l.2 .1M192.4 240.5h.2M192.4 241h.2M24.6 266.7l2.5-.4v1zM24.6 266.7h64.8M86.9 266.3l2.5 .4-2.5 .6zM105.2 264.2h161.7v10.6h-161.7zM105.2 269.5h161.7M113.5 264.2v10.6M141.8 264.2v10.6"/>
<path d="M249 264.2v10.6"/>
</g>
<g fill="none" stroke="#000" stroke-width=".71">
<path d="M10.1 9.9h400v277.1h-400zM70.1 6.5v3.4M140.1 6.5v3.4M207.2 5h5.8l-2.9 4.9zM210.1 0v9.9M280.1 6.5v3.4M350.1 6.5v3.4M6.7 74.2h3.4M410.1 74.2h3.5M.1 148.5h10M5.1 145.6l5 2.9-5 2.9zM410.1 148.5h10"/>
<path d="M410.1 148.5l5-2.9v5.8zM6.7 222.7h3.4M410.1 222.7h3.5M70.1 287v3.4M140.1 287v3.4M210.1 287v10M210.1 287l2.9 5h-5.8zM280.1 287v3.4M350.1 287v3.4"/>
</g>
<g fill="none" stroke="#000" stroke-width=".51">
<path d="M269.8 249.5h40.3M270.1 242h140v45h-140zM270.1 257h140M303.2 257v16M310.1 242v15M350.1 257v30M390.1 257v12M270.1 265h33.1M270.1 273h80M350.1 269h60M350.1 263h60M350.1 280.5h60"/>
<path d="M370.1 280.5v6.5M390.1 280.5v6.5"/>
</g>
<g fill="#000">
<path d="M82.8 32.5l2.5 .5-2.5 .5zM86.6 25.3l2.5 .5-2.5 .5zM89.4 33l2.5-.5v1zM94.1 25.8l2.5-.5v1zM101.8 30.7l.5 2.5h-1.1zM143.7 32.5l.5 2.5h-1zM220.5 30.7l.5 2.5h-1zM243.3 26.6l2.5-.5v1zM383.6 26.1l2.5 .5-2.5 .5zM240.8 54.7l2.5 .5-2.5 .5zM243.3 46.7l2.5-.4v.9zM249 55.2l2.4-.5v1z"/>
<path d="M252.5 46.3l2.5 .4-2.5 .5zM310.2 53.6h1.1l-.5 2.4zM318.6 58.2h1l-.5 2.5zM374.3 46.7l2.5-.4v.9zM377.9 55.9l2.5 .5-2.5 .5zM383.6 46.3l2.5 .4-2.5 .5zM386.1 56.4l2.5-.5v1zM143.2 67.5h1l-.5 2.5zM146.2 73.3l2.5-.5v1zM177.8 72.8l2.6 .5-2.6 .5zM246.4 76.3l2.6 .5-2.6 .5zM310.8 60.7l.5 2.5h-1.1z"/>
<path d="M314.7 60.7l.5 2.5h-1zM380.4 76.9l2.5-.5v1zM101.2 97h1.1l-.5 2.5zM220 97h1l-.5 2.5zM20.1 106.5h1.1l-.6 2.5zM20.6 99.1l.6 2.5h-1.1zM109 106.5h1l-.5 2.5zM109.5 99.1l.5 2.5h-1zM110.8 117.4l2.5 .5-2.5 .5zM115.6 117.9l2.5-.5v1zM206.3 106.2h1l-.5 2.4zM206.8 109l.5 2.5h-1z"/>
<path d="M208.4 117.4l2.5 .5-2.5 .5zM213.3 117.9l2.5-.5v1zM240.8 113.2l2.5 .5-2.5 .5zM249 113.7l2.4-.5v1zM377.9 112.1l2.5 .5-2.5 .5zM386.1 112.6l2.5-.5v1zM24.6 121.2l2.5-.6v1.1zM86.9 120.6l2.5 .6-2.5 .5zM246.4 126.2l2.6 .5-2.6 .6zM314.2 134.7h1l-.5 2.5zM314.7 137.2l.5 2.5h-1zM380.4 126.7l2.5-.5v1.1z"/>
<path d="M18.3 154.6l.5 2.5h-1zM86.6 140.5l2.5 .5-2.5 .5zM86.6 146.8l2.5 .5-2.5 .5zM94.1 147.3l2.5-.5v1zM94.8 141l2.5-.5v1zM102.6 152.1h1l-.5 2.5zM41.3 167.1l.5 2.5h-1zM60.5 166.8l.4 2.5h-.9zM103.1 159.6l.5 2.5h-1zM82.8 198.9l2.5 .5-2.5 .5zM89.4 199.4l2.5-.5v1zM148 209.7l2.1 .8-.7 .4z"/>
<path d="M314.2 212.2h1l-.5 2.5zM374.3 220.3l2.5-.5v1zM387.9 220.3l2.5-.5v1zM40.8 239.6h1l-.5 2.5zM60 239.8h.9l-.4 2.5zM130.8 219.8l2.1 .8-.7 .4zM186 231.9l.6-.4 1.5 1.2zM239 220.4l2.5 .5-2.5 .5zM243.9 220.9l2.5-.5v1zM252.5 220.4l2.5 .5-2.5 .5zM382.9 219.8l2.5 .5-2.5 .5zM17.8 252.1h1l-.5 2.5z"/>
<path d="M101.8 247.1h1l-.5 2.5zM102.3 254.6l.5 2.5h-1zM168.4 241.9l.8-.5 1.3 1.3zM24.6 266.7l2.5-.4v1zM86.9 266.3l2.5 .4-2.5 .6z"/>
</g>
<g font-size="7.9">
<text x="134.2" y="17">SIL-027-SCPU-01</text>
<text x="143.2" y="26">SCALE 1 : 6</text>
<text x="267.3" y="228.3">SIL-027-SCPU-01 (Desplegada)</text>
<text x="298.2" y="237.4">SCALE 1 : 5</text>
</g>
<g font-size="4.7">
<text x="304.6" y="260.8">Planos de fabricación</text>
<text x="304.6" y="266.2">estructura soporte TVs,</text>
<text x="304.6" y="271.6">RACK y PC SILVER V027</text>
</g>
<g font-size="4.2">
<text x="34" y="9.6">6</text>
<text x="104" y="9.6">5</text>
<text x="174" y="9.6">4</text>
<text x="244" y="9.6">3</text>
<text x="314" y="9.6">2</text>
<text x="384" y="9.6">1</text>
<text x="6.8" y="38.7">D</text>
<text x="410.6" y="38.7">D</text>
<text x="7" y="112.9">C</text>
<text x="410.8" y="112.9">C</text>
<text x="7" y="187.1">B</text>
<text x="410.8" y="187.1">B</text>
<text x="7" y="261.4">A</text>
<text x="410.8" y="261.4">A</text>
<text x="34" y="290.4">6</text>
<text x="104" y="290.4">5</text>
<text x="174" y="290.4">4</text>
<text x="244" y="290.4">3</text>
<text x="314" y="290.4">2</text>
<text x="384" y="290.4">1</text>
</g>
<g font-size="3.9">
<text x="89.7" y="24.3">30</text>
<text x="310.2" y="24.5">714,1</text>
<text x="78.4" y="31.5">25</text>
<text x="244.7" y="44.7">58,79</text>
<text x="375.7" y="44.7">58,79</text>
<text x="232" y="53.1">28,26</text>
<text x="318.3" y="52.7" transform="rotate(-90 318.3 52.7)">DOWN 90° R2</text>
<text x="142.1" y="54.3" transform="rotate(-90 142.1 54.3)">225</text>
<text x="390" y="54.4">28,26</text>
<text x="99.7" y="69.6" transform="rotate(-90 99.7 69.6)">412,5</text>
<text x="160.3" y="71.7">205</text>
<text x="218.4" y="69.6" transform="rotate(-90 218.4 69.6)">412,5</text>
<text x="226" y="76">UP 90° R2</text>
<text x="308.7" y="73.7" transform="rotate(-90 308.7 73.7)">23,26</text>
<text x="387.2" y="76.1">UP 90° R2</text>
<text x="19.1" y="106.1" transform="rotate(-90 19.1 106.1)">59</text>
<text x="107.9" y="106.1" transform="rotate(-90 107.9 106.1)">59</text>
<text x="258.4" y="106" transform="rotate(-90 258.4 106)">UP 90° R2</text>
<text x="312.6" y="107.7" transform="rotate(-90 312.6 107.7)">382,52</text>
<text x="373.5" y="106.3" transform="rotate(-90 373.5 106.3)">UP 90° R2</text>
<text x="205.3" y="109.9" transform="rotate(-90 205.3 109.9)">2</text>
<text x="229.9" y="111.6">28,26</text>
<text x="389.5" y="110.5">28,26</text>
<text x="54" y="119.6">389</text>
<text x="105.8" y="116.4">14</text>
<text x="160.3" y="116.4">572</text>
<text x="216.3" y="116.4">14</text>
<text x="225.6" y="126">UP 90° R2</text>
<text x="386.9" y="126">UP 90° R2</text>
<text x="327.7" y="136.4">DOWN 90° R2</text>
<text x="90" y="139.5">34</text>
<text x="82.1" y="145.8">30</text>
<text x="101.5" y="166.2" transform="rotate(-90 101.5 166.2)">30</text>
<text x="247.3" y="185.4" transform="rotate(-90 247.3 185.4)">UP 90° R2</text>
<text x="258.4" y="181.5" transform="rotate(-90 258.4 181.5)">UP 90° R2</text>
<text x="312.6" y="181.4" transform="rotate(-90 312.6 181.4)">387,26</text>
<text x="373.5" y="181.9" transform="rotate(-90 373.5 181.9)">UP 90° R2</text>
<text x="384.6" y="185.4" transform="rotate(-90 384.6 185.4)">UP 90° R2</text>
<text x="94.1" y="197.8">25</text>
<text x="16.8" y="207.6" transform="rotate(-90 16.8 207.6)">600</text>
<text x="39.8" y="207.6" transform="rotate(-90 39.8 207.6)">450</text>
<text x="58.9" y="207.6" transform="rotate(-90 58.9 207.6)">453</text>
<text x="229.4" y="218.8">12,26</text>
<text x="245" y="218.8">55,52</text>
<text x="375.4" y="218.2">55,52</text>
<text x="390" y="218.2">12,26</text>
<text x="100.7" y="246" transform="rotate(-90 100.7 246)">30</text>
<text x="54" y="265.2">389</text>
<text x="106.2" y="268.1">QTY</text>
<text x="115.8" y="268.1">PART NUMBER</text>
<text x="184.7" y="268.1">DESCRIPTION</text>
<text x="249.8" y="268.2">MASS (kg)</text>
<text x="108.4" y="273.4">1</text>
<text x="114.5" y="273.4">SIL-027-SCPU-01</text>
<text x="142.8" y="273.5">Chapa principal soporte TV central, bandeja y PC, espesor 2 mm</text>
<text x="249.8" y="273.4">4,4</text>
<text x="358.5" y="275">SIL-028-STFR-01-MET01</text>
</g>
<g font-size="3.1">
<text x="312.7" y="246.8">Tolerancias para dimensiones lineales y angulares sin indicación individual</text>
<text x="312.7" y="250.4">de tolerancia, según ISO 2768-1:1989</text>
<text x="312.7" y="254">Zonas de rugosidad no especificada, Ra 3.2</text>
<text x="357.9" y="286.4">02</text>
<text x="377.7" y="285.6">A3</text>
<text x="396.2" y="285.9">7 /15</text>
</g>
<g font-size="2.4">
<text x="271.2" y="244.4">MATERIAL:</text>
<text x="271.3" y="252">ACABADO SUPERFICIAL:</text>
<text x="271.4" y="247.9">Steel, Mild</text>
<text x="271.2" y="259.7">SCALE:</text>
<text x="350.6" y="260.8">DRAWN: Carlos Ruiz Madrigal</text>
<text x="391.2" y="260.6">29/07/2016</text>
<text x="350.6" y="267">CHECKED: Antonio Garcia</text>
<text x="391.2" y="266.7">29/07/2016</text>
<text x="350.6" y="271.4">DWG NO:</text>
<text x="350.8" y="276.9">Id. Ref:</text>
<text x="350.8" y="282.8">REV</text>
<text x="371.2" y="282.9">SIZE</text>
<text x="390.9" y="282.9">SHEET</text>
</g>
</svg>
